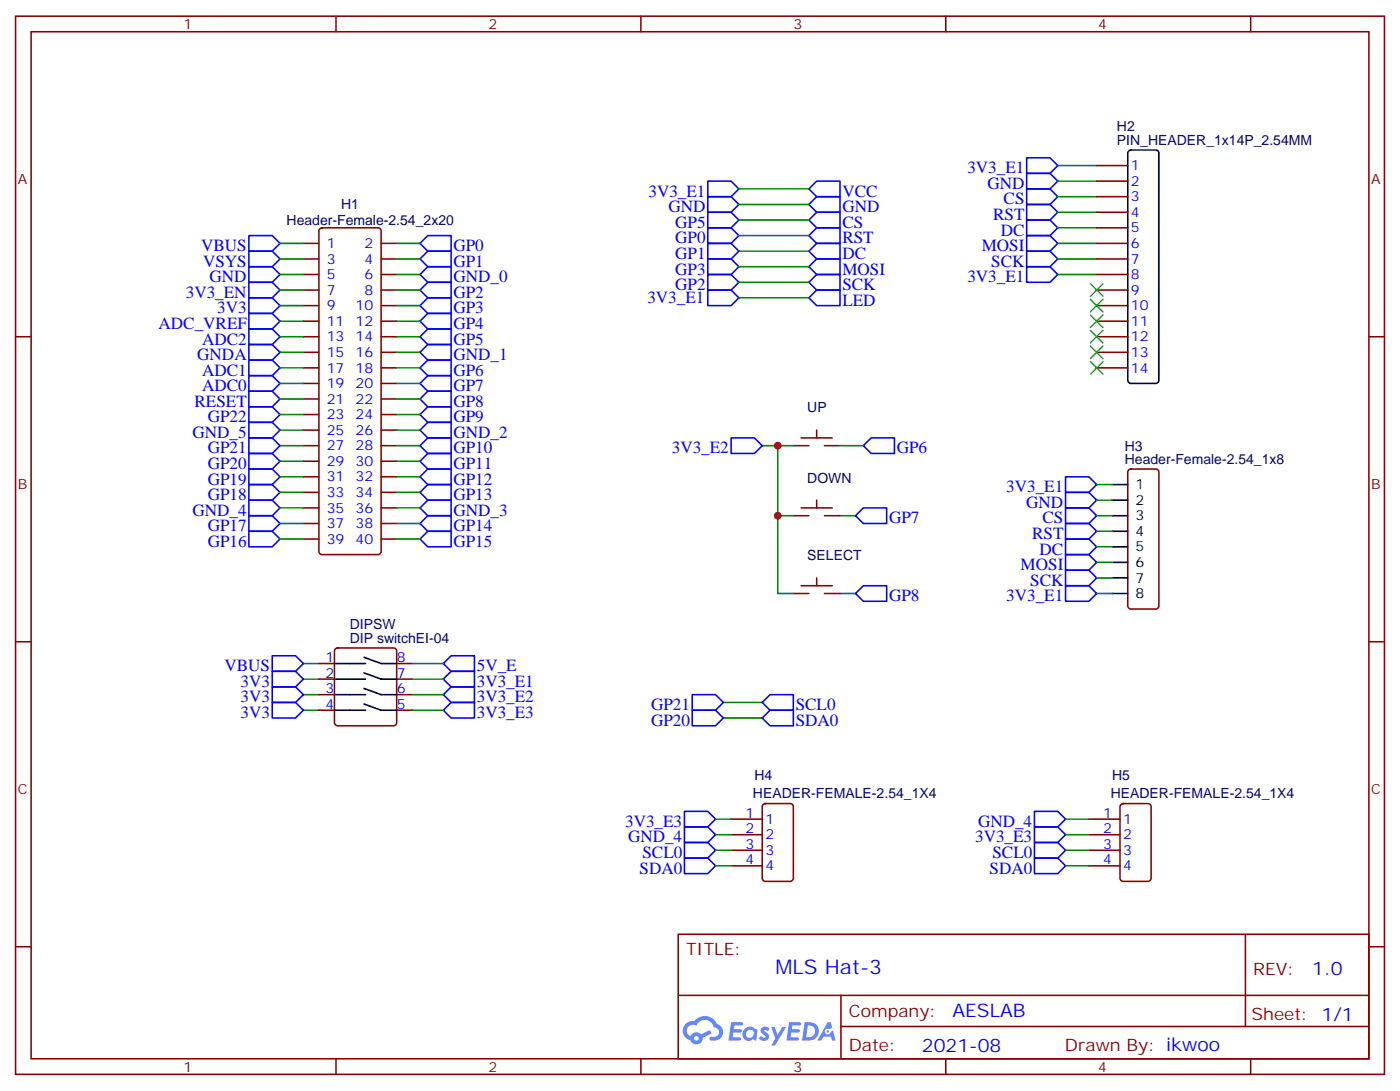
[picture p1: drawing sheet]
<svg xmlns="http://www.w3.org/2000/svg" width="317mm" height="247mm" viewBox="0 0 317 247" stroke-linecap="round" stroke-linejoin="round" font-family="sans-serif">
<g fill="none" stroke="#870000" stroke-width=".35">
<path d="M3.5 3.7h310.5v239.9h-310.5zM7.1 7.2h303.3v232.8h-303.3zM76.2 3.7v3.5M145.3 3.7v3.5M214.5 3.7v3.5M283.6 3.7v3.5M3.5 76.3h3.6M310.4 76.3h3.6M3.5 145.5h3.6M310.4 145.5h3.6M3.5 214.6h3.6M153.8 211.8h156.6v28.2h-156.6z"/>
<path d="M282.4 211.8v20.9M310.4 214.6h3.6M153.8 225.7h156.5M190.7 232.7h119.6M190.7 225.7v14.1M76.2 240v3.6M145.3 240v3.6M214.5 240v3.6M283.6 240v3.6"/>
</g>
<g fill="#5487ff">
<path d="M172.8 233a1.22 1.22 0 0 1 1.7 .2l-.4 .6a.47 .47 0 0 0-.3-.4 .47 .47 0 0 0-.5 .2v.1a1.55 1.55 0 0 1 1.1 1.5 1.34 1.34 0 0 1-2.3 .2l.5-.6 .7 .5a.29 .29 0 0 0 .4-.3 .29 .29 0 0 0-.3-.3 1.04 1.04 0 0 1-.6-1.7z"/>
<path d="M165.8 231.7h2.1a.43 .43 0 0 1 .5 .1 .43 .43 0 0 1 .1 .5l-.3 .2h-1.7l-.1 .8 1.7 .1a.37 .37 0 0 1 .1 .4 .37 .37 0 0 1-.3 .3h-1.6l-.2 1.1h1.3a.43 .43 0 0 1 .5 0 .43 .43 0 0 1 .1 .5l-.3 .2h-2.5z"/>
<path d="M179 231.7h2.1a.43 .43 0 0 1 .4 .1 .43 .43 0 0 1 .1 .5l-.3 .2h-1.6l-.1 .8 1.6 .1a.36 .36 0 0 1 .2 .4 .36 .36 0 0 1-.4 .3h-1.6l-.1 1.1h1.3a.43 .43 0 0 1 .4 0 .43 .43 0 0 1 .1 .5l-.3 .2h-2.4z"/>
<path d="M187.7 231.7h.7l.3 1.3-.6 .3a.69 .69 0 0 0-1 .3 .69 .69 0 0 0 .5 1 .69 .69 0 0 0 .8-.7l.5-.2 .6 2.2h-.8l-.2-.9h-1.8l-.5 .9h-.8z"/>
<path d="M174.9 232.8h.8l.6 1.8 1.1-1.8h.9l-2.6 4.2h-.8l.9-1.5z"/>
<path d="M182.5 231.7l-.6 4.2h1.3a2.11 2.11 0 0 0 2.5-2.1 2.11 2.11 0 0 0-2.5-2.1zM183.2 232.5a1.39 1.39 0 0 1 1.7 1.4 1.39 1.39 0 0 1-1.8 1.3h-.3z"/>
<path d="M168.8 233.4a1.47 1.47 0 0 0-.1 2.1 1.47 1.47 0 0 0 2.1 .1l.7 .3 .3-2.3-.2-.3h-.4a1.49 1.49 0 0 0-2.4 .1zM169.5 233.7a.92 .92 0 0 1 1.5 .5 .92 .92 0 0 1-1.3 1.1 .9 .9 0 0 1-.2-1.6z"/>
<path d="M155.5 232.1a2.18 2.18 0 0 0 1.1 3.7 1.44 1.44 0 0 0 1.6 .9 1.44 1.44 0 0 0 1.2-1.4l2-1-.5-.8-1.9 1a1.47 1.47 0 0 0-2.4 .4 1.39 1.39 0 0 1-.7-1.9 1.39 1.39 0 0 1 2-.5 2.12 2.12 0 0 1 2.2-1.3 2.12 2.12 0 0 1 1.9 1.7 1.07 1.07 0 0 1 1.1 1 1.07 1.07 0 0 1-1 1.1h-.7a.43 .43 0 0 0-.5 .4 .43 .43 0 0 0 .4 .5 1.98 1.98 0 0 0 2.5-1.2 1.98 1.98 0 0 0-1.2-2.6 2.98 2.98 0 0 0-5.1-.6l-1.1 .1zM157.4 235.4a.55 .55 0 0 1 1.1 0 .55 .55 0 0 1-1.1 0z"/>
<circle cx="187.7" cy="233.8" r=".26"/>
</g>
<g fill="none" stroke="#00f" stroke-width=".35">
<path d="M232.8 35.8h5.3l1.8 1.7-1.8 1.8h-5.3zM232.8 39.3h5.3l1.8 1.8-1.8 1.7h-5.3zM56.4 56.9h5.3l1.8 1.8-1.8 1.8h-5.3zM56.4 53.4h5.3l1.8 1.8-1.8 1.7h-5.3zM95.2 55.2l1.8-1.8h5.3v3.5h-5.3zM95.2 58.7l1.8-1.8h5.3v3.6h-5.3zM160.5 41.1h5.3l1.8 1.7-1.8 1.8h-5.3zM160.5 44.6h5.3l1.8 1.8-1.8 1.7h-5.3zM160.5 48.1h5.3l1.8 1.8-1.8 1.7h-5.3zM160.5 51.6h5.3l1.8 1.8-1.8 1.8h-5.3zM160.5 55.2h5.3l1.8 1.7-1.8 1.8h-5.3zM160.5 58.7h5.3l1.8 1.8-1.8 1.7h-5.3z"/>
<path d="M185.2 58.7h5.3v3.5h-5.3l-1.8-1.7zM185.2 55.2h5.3v3.5h-5.3l-1.8-1.8zM185.2 51.6h5.3v3.6h-5.3l-1.8-1.8zM185.2 48.1h5.3v3.5h-5.3l-1.8-1.7zM185.2 44.6h5.3v3.5h-5.3l-1.8-1.7zM185.2 41.1h5.3v3.5h-5.3l-1.8-1.8zM232.8 42.8h5.3l1.8 1.8-1.8 1.8h-5.3zM232.8 46.4h5.3l1.8 1.7-1.8 1.8h-5.3zM232.8 49.9h5.3l1.8 1.7-1.8 1.8h-5.3zM232.8 53.4h5.3l1.8 1.8-1.8 1.7h-5.3zM232.8 56.9h5.3l1.8 1.8-1.8 1.8h-5.3zM56.4 67.5h5.3l1.8 1.8-1.8 1.7h-5.3z"/>
<path d="M56.4 64h5.3l1.8 1.8-1.8 1.7h-5.3zM56.4 60.5h5.3l1.8 1.7-1.8 1.8h-5.3zM56.4 78.1h5.3l1.8 1.8-1.8 1.7h-5.3zM56.4 74.6h5.3l1.8 1.7-1.8 1.8h-5.3zM56.4 71h5.3l1.8 1.8-1.8 1.8h-5.3zM95.2 62.2l1.8-1.7h5.3v3.5h-5.3zM97 67.5h5.3v3.5h-5.3l-1.8-1.7zM97 71h5.3v3.6h-5.3l-1.8-1.8zM97 74.6h5.3v3.5h-5.3l-1.8-1.8zM97 78.1h5.3v3.5h-5.3l-1.8-1.7zM97 64h5.3v3.5h-5.3l-1.8-1.7zM160.5 65.8h5.3l1.8 1.7-1.8 1.8h-5.3z"/>
<path d="M160.5 62.2h5.3l1.8 1.8-1.8 1.8h-5.3zM185.2 62.2h5.3v3.6h-5.3l-1.8-1.8zM185.2 65.8h5.3v3.5h-5.3l-1.8-1.8zM232.8 60.5h5.3l1.8 1.7-1.8 1.8h-5.3zM56.4 99.3h5.3l1.8 1.7-1.8 1.8h-5.3zM56.4 92.2h5.3l1.8 1.8-1.8 1.7h-5.3zM56.4 88.7h5.3l1.8 1.8-1.8 1.7h-5.3zM56.4 95.7h5.3l1.8 1.8-1.8 1.8h-5.3zM56.4 81.6h5.3l1.8 1.8-1.8 1.8h-5.3zM56.4 85.2h5.3l1.8 1.7-1.8 1.8h-5.3zM95.2 83.4l1.8-1.8h5.3v3.6h-5.3zM95.2 94l1.8-1.8h5.3v3.5h-5.3z"/>
<path d="M95.2 86.9l1.8-1.7h5.3v3.5h-5.3zM95.2 90.5l1.8-1.8h5.3v3.5h-5.3zM97 95.7h5.3v3.6h-5.3l-1.8-1.8zM97 99.3h5.3v3.5h-5.3l-1.8-1.8zM165.8 99.3h5.3l1.8 1.7-1.8 1.8h-5.3zM197.6 99.3h5.2v3.5h-5.2l-1.8-1.8zM56.4 109.9h5.3l1.8 1.7-1.8 1.8h-5.3zM56.4 113.4h5.3l1.8 1.7-1.8 1.8h-5.3zM56.4 106.3h5.3l1.8 1.8-1.8 1.8h-5.3zM56.4 102.8h5.3l1.8 1.8-1.8 1.7h-5.3zM56.4 116.9h5.3l1.8 1.8-1.8 1.7h-5.3zM95.2 118.7l1.8-1.8h5.3v3.5h-5.3z"/>
<path d="M95.2 115.1l1.8-1.7h5.3v3.5h-5.3zM97 102.8h5.3v3.5h-5.3l-1.8-1.7zM97 106.3h5.3v3.6h-5.3l-1.8-1.8zM97 109.9h5.3v3.5h-5.3l-1.8-1.8zM195.8 115.1h5.3v3.6h-5.3l-1.8-1.8zM241.7 118.7h5.2l1.8 1.7-1.8 1.8h-5.2zM241.7 115.1h5.2l1.8 1.8-1.8 1.8h-5.2zM241.7 111.6h5.2l1.8 1.8-1.8 1.7h-5.2zM241.7 108.1h5.2l1.8 1.8-1.8 1.7h-5.2zM56.4 120.4h5.3l1.8 1.8-1.8 1.8h-5.3zM95.2 122.2l1.8-1.8h5.3v3.6h-5.3zM195.8 132.8h5.3v3.5h-5.3l-1.8-1.8z"/>
<path d="M241.7 132.8h5.2l1.8 1.7-1.8 1.8h-5.2zM241.7 129.3h5.2l1.8 1.7-1.8 1.8h-5.2zM241.7 125.7h5.2l1.8 1.8-1.8 1.8h-5.2zM241.7 122.2h5.2l1.8 1.8-1.8 1.7h-5.2zM61.7 159.2h5.3l1.8 1.8-1.8 1.8h-5.3zM61.7 152.2h5.3l1.8 1.8-1.8 1.7h-5.3zM61.7 148.7h5.3l1.8 1.7-1.8 1.8h-5.3zM61.7 155.7h5.3l1.8 1.8-1.8 1.7h-5.3zM102.3 152.2h5.3v3.5h-5.3l-1.8-1.7zM102.3 148.7h5.3v3.5h-5.3l-1.8-1.8zM102.3 155.7h5.3v3.5h-5.3l-1.8-1.7zM102.3 159.2h5.3v3.6h-5.3l-1.8-1.8z"/>
<path d="M157 157.5h5.3l1.7 1.7-1.7 1.8h-5.3zM174.6 157.5h5.3v3.5h-5.3l-1.7-1.8zM157 161h5.3l1.7 1.8-1.7 1.7h-5.3zM174.6 161h5.3v3.5h-5.3l-1.7-1.7zM155.2 194.5h5.3l1.8 1.8-1.8 1.7h-5.3zM155.2 191h5.3l1.8 1.8-1.8 1.7h-5.3zM155.2 187.5h5.3l1.8 1.7-1.8 1.8h-5.3zM155.2 183.9h5.3l1.8 1.8-1.8 1.8h-5.3zM234.6 187.5h5.3l1.8 1.7-1.8 1.8h-5.3zM234.6 183.9h5.3l1.8 1.8-1.8 1.8h-5.3zM234.6 191h5.3l1.8 1.8-1.8 1.7h-5.3zM234.6 194.5h5.3l1.8 1.8-1.8 1.7h-5.3z"/>
</g>
<g fill="none" stroke="#008700" stroke-width=".35">
<path d="M239.9 37.5h8.8M63.5 55.2h5.3M63.5 58.7h5.3M90 55.2h5.2M90 58.7h5.2M167.6 42.8h15.8M167.6 46.4h15.8M167.6 49.9h15.8M167.6 53.4h15.8M167.6 56.9h15.8M239.9 41.1h8.8M239.9 44.6h8.8"/>
<path d="M239.9 48.1h8.8M239.9 51.6h8.8M239.9 55.2h8.8M239.9 58.7h8.8M63.5 62.2h5.3M63.5 65.8h5.3M63.5 79.9h5.3M63.5 76.3h5.3M63.5 72.8h5.3M63.5 69.3h5.3M90 62.2h5.2M90 65.8h5.2"/>
<path d="M90 79.9h5.2M90 76.3h5.2M90 72.8h5.2M90 69.3h5.2M167.6 67.5h15.8M167.6 60.5h15.8M167.6 64h15.8M239.9 62.2h8.8M63.5 90.5h5.3M63.5 86.9h5.3M63.5 94h5.3M63.5 97.5h5.3"/>
<path d="M63.5 83.4h5.3M90 90.5h5.2M90 86.9h5.2M90 94h5.2M90 97.5h5.2M90 83.4h5.2M63.5 115.1h5.3M63.5 111.6h5.3M63.5 108.1h5.3M63.5 104.6h5.3M63.5 101h5.3M63.5 118.7h5.3"/>
<path d="M90 115.1h5.2M90 111.6h5.2M90 108.1h5.2M90 104.6h5.2M90 101h5.2M90 118.7h5.2M172.9 101h7M176.4 116.9v17.6h3.5M176.4 101v15.9h3.5M190.5 101h5.3M190.5 116.9h3.5M248.7 116.9h3.5"/>
<path d="M248.7 109.9h3.5M248.7 113.4h3.5M63.5 122.2h5.3M90 122.2h5.2M190.5 134.5h3.5M248.7 134.5h3.5M248.7 120.4h3.5M248.7 124h3.5M248.7 127.5h3.5M248.7 131h3.5M68.8 157.5h3.5M68.8 154h3.5"/>
<path d="M68.8 150.4h3.5M93.5 157.5h7M93.5 154h7M93.5 150.4h7M164 159.2h8.9M68.8 161h3.5M93.5 161h7M164 162.8h8.9M162.3 185.7h3.5M162.3 189.2h3.5M162.3 192.8h3.5M162.3 196.3h3.5"/>
<path d="M241.7 185.7h5.2M241.7 189.2h5.2M241.7 192.8h5.2M241.7 196.3h5.2"/>
</g>
<g fill="none" stroke="#870000" stroke-width=".35">
<path d="M248.7 37.5h7.1M68.8 55.2h3.5M68.8 58.7h3.5M72.6 51.9l.4-.3h12.7a.71 .71 0 0 1 .7 .8v72.6a.76 .76 0 0 1-.7 .7h-12.7a.76 .76 0 0 1-.7-.7v-72.6zM86.4 55.2h3.6M86.4 58.7h3.6M248.7 55.2h7.1M248.7 58.7h7.1M248.7 44.6h7.1M248.7 48.1h7.1M248.7 51.6h7.1M248.7 41.1h7.1"/>
<path d="M68.8 62.2h3.5M68.8 65.8h3.5M68.8 69.3h3.5M68.8 72.8h3.5M68.8 76.3h3.5M68.8 79.9h3.5M86.4 62.2h3.6M86.4 65.8h3.6M86.4 69.3h3.6M86.4 72.8h3.6M86.4 76.3h3.6M86.4 79.9h3.6"/>
<path d="M248.7 62.2h7.1M248.7 65.8h7.1M248.7 69.3h7.1M248.7 72.8h7.1M248.7 76.3h7.1M248.7 79.9h7.1M68.8 83.4h3.5M68.8 86.9h3.5M68.8 90.5h3.5M68.8 94h3.5M68.8 97.5h3.5M86.4 83.4h3.6"/>
<path d="M86.4 86.9h3.6M86.4 90.5h3.6M86.4 94h3.6M86.4 97.5h3.6M181.7 99.3h7M185.2 97.5v1.8M248.7 83.4h7.1M68.8 101h3.5M68.8 104.6h3.5M68.8 108.1h3.5M68.8 111.6h3.5M68.8 115.1h3.5"/>
<path d="M68.8 118.7h3.5M86.4 101h3.6M86.4 104.6h3.6M86.4 108.1h3.6M86.4 111.6h3.6M86.4 115.1h3.6M86.4 118.7h3.6M179.9 101h3.5M179.9 116.9h3.5M181.7 115.1h7M185.2 113.4v1.7M187 101h3.5"/>
<path d="M187 116.9h3.5M256 106.5l.5-.2h5.6a.71 .71 0 0 1 .7 .7v30.4a.76 .76 0 0 1-.7 .7h-5.6a.76 .76 0 0 1-.7-.7v-30.4zM68.8 122.2h3.5M86.4 122.2h3.6M179.9 134.5h3.5M181.7 132.8h7M185.2 131v1.8M187 134.5h3.5M72.3 157.5h3.5M72.3 154h3.5M72.3 150.4h3.5M76.1 147.1l.5-.2h12.7a.71 .71 0 0 1 .7 .7v16.2a.76 .76 0 0 1-.7 .7h-12.7a.76 .76 0 0 1-.8-.7v-16.2z"/>
<path d="M90 157.5h3.5M90 154h3.5M90 150.4h3.5M72.3 161h3.5M90 161h3.5M165.8 185.7h7.1M165.8 189.2h7.1M165.8 192.8h7.1M165.8 196.3h7.1M173.1 182.4l.5-.2h5.6a.71 .71 0 0 1 .7 .7v16.2a.76 .76 0 0 1-.7 .7h-5.6a.76 .76 0 0 1-.7-.7v-16.2zM246.9 185.7h7.1M246.9 189.2h7.1"/>
<path d="M246.9 192.8h7.1M246.9 196.3h7.1M254.2 182.4l.5-.2h5.6a.71 .71 0 0 1 .8 .7v16.2a.76 .76 0 0 1-.8 .7h-5.6a.76 .76 0 0 1-.7-.7v-16.2z"/>
</g>
<g fill="none" stroke="#000" stroke-width=".35">
<path d="M256 34.2l.5-.2h5.6a.71 .71 0 0 1 .7 .7v51.5a.76 .76 0 0 1-.7 .7h-5.6a.76 .76 0 0 1-.7-.7v-51.5zM252.2 109.9h3.6M252.2 113.4h3.6M252.2 116.9h3.6M252.2 120.4h3.6M252.2 124h3.6M252.2 127.5h3.6M252.2 131h3.6M252.2 134.5h3.6M75.8 150.4h7.1M75.8 154h7.1M75.8 157.5h7.1"/>
<path d="M82.5 149l3.9 1.4h3.6M82.5 152.5l3.9 1.5h3.6M82.5 156.1l3.9 1.4h3.6M82.5 159.6l3.9 1.4h3.6M75.8 161h7.1"/>
</g>
<path d="M247.3 64.3l2.8 2.9M247.3 67.9l2.8 2.8M247.3 71.4l2.8 2.8M247.3 74.9l2.8 2.9M247.3 78.5l2.8 2.8M250.1 64.3l-2.8 2.9M250.1 67.9l-2.8 2.8M250.1 71.4l-2.8 2.8M250.1 74.9l-2.8 2.9M250.1 78.5l-2.8 2.8M247.3 82l2.8 2.8M250.1 82l-2.8 2.8" fill="none" stroke="#3c3" stroke-width=".35"/>
<g fill="#c00">
<circle cx="176.4" cy="116.9" r=".88"/>
<circle cx="176.4" cy="101" r=".88"/>
</g>
<text font-size="4.6" fill="#00f" x="175.9" y="220.8">MLS Hat-3</text>
<g font-size="4.2" fill="#00f">
<text x="297.6" y="221.1">1.0</text>
<text x="216" y="230.6">AESLAB</text>
<text x="209.1" y="238.4">2021-08</text>
</g>
<g font-size="3.9" fill="#00f">
<text x="219.4" y="39.3">3V3_E1</text>
<text x="147.1" y="44.6">3V3_E1</text>
<text x="191" y="44.6">VCC</text>
<text x="223.9" y="42.8">GND</text>
<text x="227.6" y="46.4">CS</text>
<text x="151.6" y="48.1">GND</text>
<text x="153.1" y="51.6">GP5</text>
<text x="191" y="51.6">CS</text>
<text x="191" y="48.1">GND</text>
<text x="225.2" y="49.9">RST</text>
<text x="226.9" y="53.4">DC</text>
<text x="45.6" y="56.9">VBUS</text>
<text x="102.8" y="56.9">GP0</text>
<text x="153.1" y="55.2">GP0</text>
<text x="153.1" y="58.7">GP1</text>
<text x="191" y="58.7">DC</text>
<text x="191" y="55.2">RST</text>
<text x="222.6" y="56.9">MOSI</text>
<text x="46.1" y="60.5">VSYS</text>
<text x="47.5" y="64">GND</text>
<text x="102.8" y="60.5">GP1</text>
<text x="102.8" y="64">GND_0</text>
<text x="153.1" y="62.2">GP3</text>
<text x="153.1" y="65.8">GP2</text>
<text x="191" y="65.8">SCK</text>
<text x="191" y="62.2">MOSI</text>
<text x="219.4" y="64">3V3_E1</text>
<text x="224.8" y="60.5">SCK</text>
<text x="42.1" y="67.5">3V3_EN</text>
<text x="49.2" y="71">3V3</text>
<text x="102.8" y="71">GP3</text>
<text x="102.8" y="67.5">GP2</text>
<text x="146.8" y="68.8">3V3_E1</text>
<text x="191" y="69.3">LED</text>
<text x="36" y="74.6">ADC_VREF</text>
<text x="102.8" y="74.6">GP4</text>
<text x="44.7" y="81.6">GNDA</text>
<text x="45.8" y="78.1">ADC2</text>
<text x="102.8" y="78.1">GP5</text>
<text x="102.8" y="81.6">GND_1</text>
<text x="45.8" y="85.2">ADC1</text>
<text x="45.8" y="88.7">ADC0</text>
<text x="102.8" y="85.2">GP6</text>
<text x="102.8" y="88.7">GP7</text>
<text x="44.1" y="92.2">RESET</text>
<text x="47.1" y="95.7">GP22</text>
<text x="102.8" y="95.7">GP9</text>
<text x="102.8" y="92.2">GP8</text>
<text x="43.7" y="99.3">GND_5</text>
<text x="102.8" y="99.3">GND_2</text>
<text x="47.1" y="102.8">GP21</text>
<text x="47.1" y="106.3">GP20</text>
<text x="102.8" y="102.8">GP10</text>
<text x="102.8" y="106.3">GP11</text>
<text x="152.4" y="102.8">3V3_E2</text>
<text x="203.4" y="102.8">GP6</text>
<text x="47.1" y="113.4">GP18</text>
<text x="47.1" y="109.9">GP19</text>
<text x="102.8" y="109.9">GP12</text>
<text x="102.8" y="113.4">GP13</text>
<text x="228.2" y="111.6">3V3_E1</text>
<text x="43.7" y="116.9">GND_4</text>
<text x="102.8" y="116.9">GND_3</text>
<text x="201.6" y="118.7">GP7</text>
<text x="232.7" y="115.1">GND</text>
<text x="236.4" y="118.7">CS</text>
<text x="47.1" y="120.4">GP17</text>
<text x="47.1" y="124">GP16</text>
<text x="102.8" y="120.4">GP14</text>
<text x="102.8" y="124">GP15</text>
<text x="234.1" y="122.2">RST</text>
<text x="235.8" y="125.7">DC</text>
<text x="231.5" y="129.3">MOSI</text>
<text x="201.6" y="136.3">GP8</text>
<text x="228.2" y="136.3">3V3_E1</text>
<text x="233.6" y="132.8">SCK</text>
<text x="50.9" y="152.2">VBUS</text>
<text x="54.5" y="155.7">3V3</text>
<text x="108.1" y="155.7">3V3_E1</text>
<text x="108.1" y="152.2">5V_E</text>
<text x="54.5" y="159.2">3V3</text>
<text x="108.1" y="159.2">3V3_E2</text>
<text x="147.6" y="161">GP21</text>
<text x="180.4" y="161">SCL0</text>
<text x="54.5" y="162.8">3V3</text>
<text x="108.1" y="162.8">3V3_E3</text>
<text x="147.6" y="164.5">GP20</text>
<text x="180.4" y="164.5">SDA0</text>
<text x="141.8" y="187.5">3V3_E3</text>
<text x="142.4" y="191">GND_4</text>
<text x="221.1" y="191">3V3_E3</text>
<text x="221.8" y="187.5">GND_4</text>
<text x="145.7" y="194.5">SCL0</text>
<text x="225.1" y="194.5">SCL0</text>
<text x="145" y="198">SDA0</text>
<text x="224.4" y="198">SDA0</text>
</g>
<g font-size="3.9" fill="#800">
<text x="155.6" y="216.4">TITLE:</text>
<text x="284.2" y="221.1">REV:</text>
<text x="192.5" y="230.6">Company:</text>
<text x="283.9" y="231.2">Sheet: 1/1</text>
<text x="192.5" y="238.3">Date:</text>
<text x="241.5" y="238.4">Drawn By: ikwoo</text>
</g>
<g font-size="3.2" fill="#800">
<text x="41.6" y="6.7">1</text>
<text x="110.8" y="6.7">2</text>
<text x="179.9" y="6.7">3</text>
<text x="249.1" y="6.7">4</text>
<text x="4.1" y="41.8">A</text>
<text x="311" y="41.8">A</text>
<text x="4.1" y="110.9">B</text>
<text x="311" y="110.9">B</text>
<text x="4.1" y="180.1">C</text>
<text x="311" y="180.1">C</text>
<text x="41.6" y="243">1</text>
<text x="110.8" y="243">2</text>
<text x="179.9" y="243">3</text>
<text x="249.1" y="243">4</text>
</g>
<g font-size="3.2" fill="#000080">
<text x="253.3" y="29.7">H2</text>
<text x="253.3" y="32.9">PIN_HEADER_1x14P_2.54MM</text>
<text x="77.4" y="47.4">H1</text>
<text x="65" y="51">Header-Female-2.54_2x20</text>
<text x="183.1" y="93.5">UP</text>
<text x="255.1" y="105.3">Header-Female-2.54_1x8</text>
<text x="255.1" y="102.2">H3</text>
<text x="183.1" y="109.4">DOWN</text>
<text x="183.1" y="127">SELECT</text>
<text x="79.3" y="142.6">DIPSW</text>
<text x="79.3" y="145.8">DIP switchEI-04</text>
<text x="171.1" y="176.9">H4</text>
<text x="252.2" y="176.9">H5</text>
<text x="170.8" y="181">HEADER-FEMALE-2.54_1X4</text>
<text x="251.9" y="181">HEADER-FEMALE-2.54_1X4</text>
</g>
<g font-size="3.2" fill="#00f">
<text x="256.5" y="38.6">1</text>
<text x="256.5" y="45.6">3</text>
<text x="256.5" y="42.1">2</text>
<text x="256.5" y="49.2">4</text>
<text x="256.5" y="52.7">5</text>
<text x="74.1" y="56.2">1</text>
<text x="74.1" y="59.8">3</text>
<text x="82.6" y="56.2">2</text>
<text x="82.6" y="59.8">4</text>
<text x="256.5" y="56.2">6</text>
<text x="256.5" y="59.8">7</text>
<text x="74.1" y="63.3">5</text>
<text x="82.6" y="63.3">6</text>
<text x="256.5" y="63.3">8</text>
<text x="74.1" y="66.8">7</text>
<text x="74.1" y="70.3">9</text>
<text x="80.6" y="70.3">10</text>
<text x="82.6" y="66.8">8</text>
<text x="256.5" y="66.8">9</text>
<text x="256.5" y="70.3">10</text>
<text x="74.1" y="73.9">11</text>
<text x="74.1" y="77.4">13</text>
<text x="80.6" y="73.9">12</text>
<text x="80.6" y="77.4">14</text>
<text x="256.5" y="73.9">11</text>
<text x="256.5" y="77.4">12</text>
<text x="74.1" y="80.9">15</text>
<text x="80.6" y="80.9">16</text>
<text x="256.5" y="80.9">13</text>
<text x="74.1" y="84.5">17</text>
<text x="74.1" y="88">19</text>
<text x="80.6" y="84.5">18</text>
<text x="80.6" y="88">20</text>
<text x="256.5" y="84.5">14</text>
<text x="74.1" y="91.5">21</text>
<text x="74.1" y="95">23</text>
<text x="80.6" y="91.5">22</text>
<text x="80.6" y="95">24</text>
<text x="74.1" y="98.6">25</text>
<text x="80.6" y="98.6">26</text>
<text x="74.1" y="102.1">27</text>
<text x="74.1" y="105.6">29</text>
<text x="80.6" y="102.1">28</text>
<text x="80.6" y="105.6">30</text>
<text x="74.1" y="109.1">31</text>
<text x="74.1" y="112.7">33</text>
<text x="80.6" y="109.1">32</text>
<text x="80.6" y="112.7">34</text>
<text x="74.1" y="116.2">35</text>
<text x="74.1" y="119.7">37</text>
<text x="80.6" y="116.2">36</text>
<text x="80.6" y="119.7">38</text>
<text x="74.1" y="123.3">39</text>
<text x="80.6" y="123.3">40</text>
<text x="73.8" y="153.6">2</text>
<text x="73.8" y="150.1">1</text>
<text x="90" y="153.6">7</text>
<text x="90" y="150.1">8</text>
<text x="73.8" y="157.1">3</text>
<text x="73.8" y="160.7">4</text>
<text x="90" y="160.7">5</text>
<text x="90" y="157.1">6</text>
<text x="169.1" y="185.3">1</text>
<text x="250.2" y="185.3">1</text>
<text x="169.1" y="188.9">2</text>
<text x="173.6" y="186.8">1</text>
<text x="173.6" y="190.3">2</text>
<text x="250.2" y="188.9">2</text>
<text x="254.7" y="186.8">1</text>
<text x="254.7" y="190.3">2</text>
<text x="169.1" y="192.4">3</text>
<text x="169.1" y="195.9">4</text>
<text x="173.6" y="193.8">3</text>
<text x="173.6" y="197.3">4</text>
<text x="250.2" y="192.4">3</text>
<text x="250.2" y="195.9">4</text>
<text x="254.7" y="193.8">3</text>
<text x="254.7" y="197.3">4</text>
</g>
<g font-size="3.2">
<text x="257.5" y="110.9">1</text>
<text x="257.5" y="114.4">2</text>
<text x="257.5" y="118">3</text>
<text x="257.5" y="121.5">4</text>
<text x="257.5" y="125">5</text>
<text x="257.5" y="128.6">6</text>
<text x="257.5" y="132.1">7</text>
<text x="257.5" y="135.6">8</text>
</g>
</svg>
